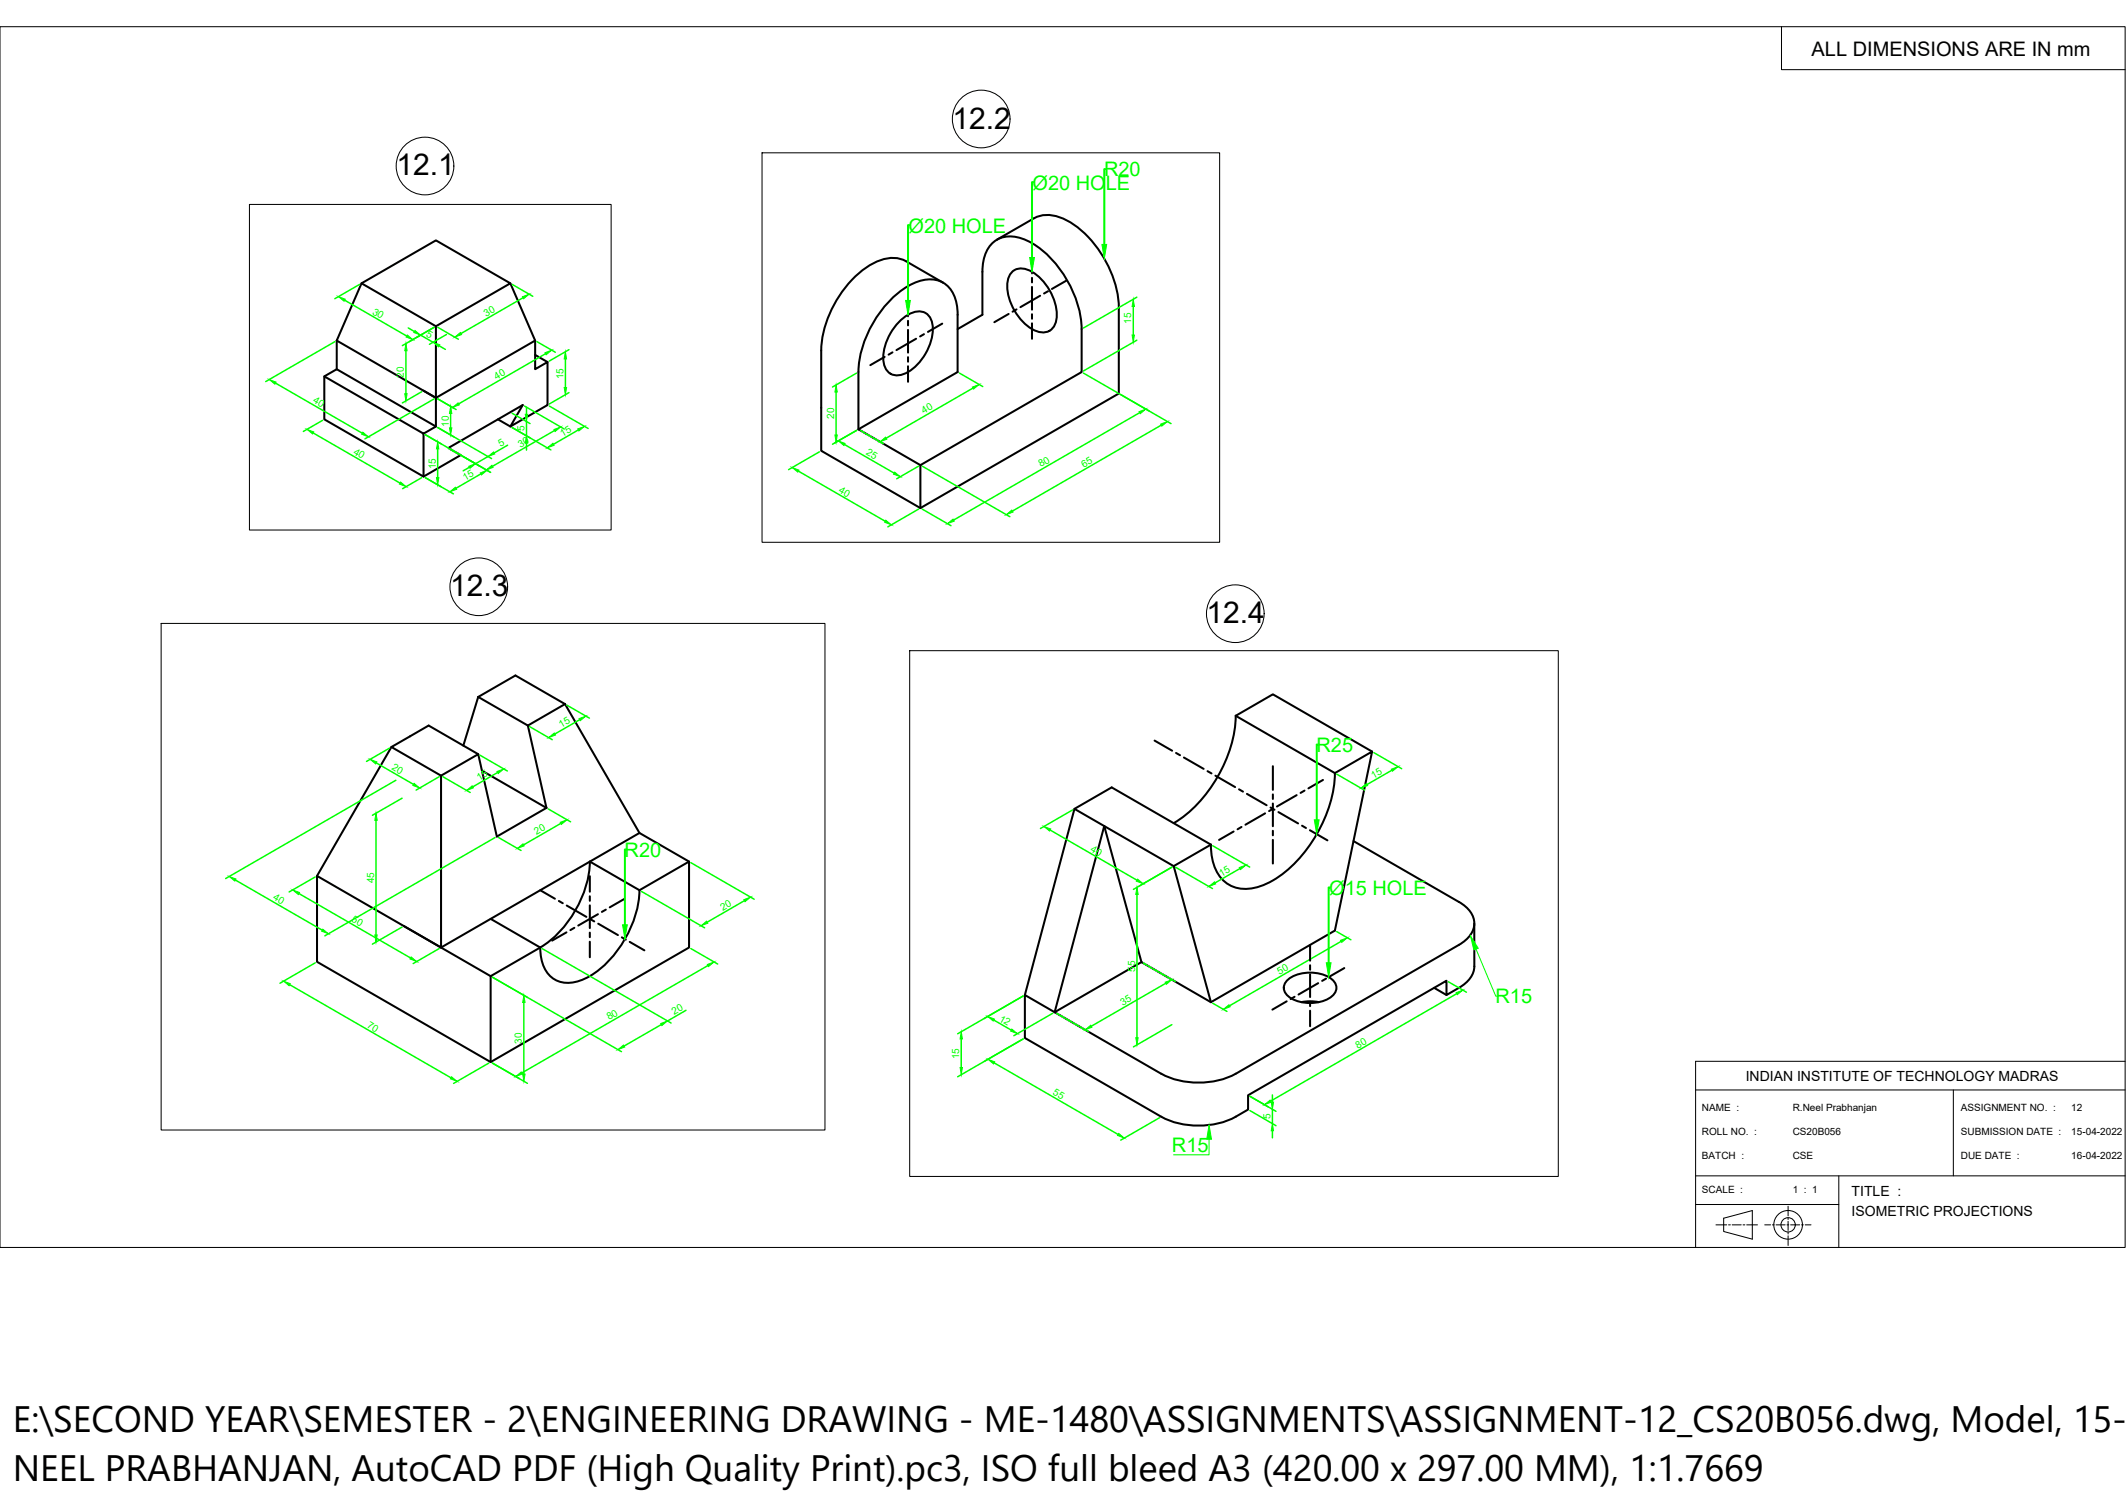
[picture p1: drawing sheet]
<svg xmlns="http://www.w3.org/2000/svg" width="420mm" height="297mm" viewBox="0 0 420 297" stroke-linecap="round" stroke-linejoin="round" font-family="sans-serif">
<!-- layer: 0 -->
<g fill="none" stroke="#000" stroke-width=".4">
<path d="M71.4 56l14.7 8.5M100.9 56l4.9 11.3-19.7 11.3M179.5 59.4v3.1M186.4 55.9l-7.4-4.3a6.6 6.6 0 0 0-6.5 .5 21.5 21.5 0 0 0-10.2 17.2v19.8l19.6 11.3M197 47.4l7.4-4.3a6.6 6.6 0 0 1 6.5 .5 21.5 21.5 0 0 1 10.2 17.2M200 53.8a3.2 3.2 0 0 1 4-.1 10.6 10.6 0 0 1 4.8 9.3 2.76 2.76 0 0 1-4.1 2.4 10.3 10.3 0 0 1-5.6-9.7l.5-1.4zM204 50.9v3.1M204 54.9v.9M204 56.7v4.5M205.6 58.4l-3.9 2.3M207.1 57.6l-.8 .4M210.7 55.5l-2.8 1.6"/>
<path d="M64.1 74.4l19.6 11.3v8.5l-19.6-11.3zM64.1 74.4l2.4-1.4 19.6 11.3M66.5 67.3l4.9-11.3 14.7-8.5 14.8 8.5-14.8 8.5v14.1M66.5 67.3l19.6 11.3M66.5 67.3v5.7M83.7 77.2l2.4 1.4M86.1 78.6v5.7l-2.4 1.4M105.8 67.3v5.7l2.4-1.4v8.4l-7.3 4.3 2.4-4.3-14.7 8.5 2.4 1.4-7.3 4.3M105.8 70.1l2.4 1.5M174.8 70.5l-2.8 1.7M176.4 69.6l-.8 .5M178 63.3a5 5 0 0 1 4.3-1.7 3.2 3.2 0 0 1 2.1 3.4 10.6 10.6 0 0 1-5.7 8.9 2.76 2.76 0 0 1-4.1-2.4 10.3 10.3 0 0 1 3.4-8.2z"/>
<path d="M179.5 63.4v.9M179.5 65.2v4.5M179.5 70.6v.9M179.5 72.4v3.1M181 66.9l-3.8 2.3M182.6 66l-.8 .5M186.2 64l-2.8 1.6M189.3 62.2v11.3l-19.6 11.3M189.3 62.2a6.8 6.8 0 0 0-3.3-6.6 7.2 7.2 0 0 0-6.5 .9 21.6 21.6 0 0 0-9.8 17v11.3M199.3 62l-2.8 1.7M200.9 61.1l-.8 .5M204 62.1v.9"/>
<path d="M204 63.9v3.1M213.8 65a21.6 21.6 0 0 0-9.8-16.9 6.8 6.8 0 0 0-7.4-.5 7.2 7.2 0 0 0-2.4 6.1v8.5l-4.9 2.8M213.8 65v8.5l-31.9 18.4v8.5M221.1 60.8v17l-39.2 22.6M98.4 82.9l2.5 1.4M169.7 84.8l12.2 7.1M94.5 137.7l9.8 5.7M94.5 137.7l7.4-4.2 9.8 5.6M94.5 137.7l-2.9 9.7M111.7 139.1l-7.4 4.3M111.7 139.1l14.7 25.5M77.4 147.6l-14.7 25.5"/>
<path d="M87.2 153.3l7.3-4.2 3.7 16.2 9.8-5.6M87.2 153.3v34M94.5 149.1l-9.8-5.7-7.3 4.2 9.8 5.7M95.2 152.3l12.8 7.4M104.3 143.4l3.7 16.3M212.3 159.9l5.9 3.4-9.8 36.7 17.2-9.9 13.7 8M228.2 146.4l3.4 2M232.4 148.8l.8 .5M234 149.7l3.9 2.3M238.6 152.4l.8 .5M240.2 153.3l3.9 2.3M244.2 141.5l7.4-4.3 19.6 11.3"/>
<path d="M244.2 141.5l19.6 11.3M244.2 141.5a27.1 27.1 0 0 1-12.2 21.2M244.9 156l.7 .4M246.4 156.9l3.9 2.2M251.1 159.6l.8 .4M251.6 151.4v4.7M251.6 157v.9M251.6 158.8v4.5M251.6 159.8l-.8 .5M256.3 157.1l-3.9 2.3M257.8 156.2l-.8 .5M261.5 154.1l-2.9 1.7"/>
<path d="M263.8 152.8l7.4-4.3-7.4 35.4-24.5 14.2M263.8 152.8a27.1 27.1 0 0 1-12.2 21.2 9.2 9.2 0 0 1-8.2 1.1 7.5 7.5 0 0 1-4-6.7l-.1-1.5M106.8 175.9l2.9 1.7M110.4 178.1l.8 .4M112 179l3.9 2.2M116.6 173.2v3M116.6 177.1v.9M116.6 178.9v4.5M119.7 179.8l-.8 .4M123.3 177.7l-2.8 1.6M126.4 175.9a21.6 21.6 0 0 1-9.8 17 6.8 6.8 0 0 1-7.4 .4 7.2 7.2 0 0 1-2.4-6.1M126.4 175.9l9.8-5.6v17l-39.2 22.6-34.3-19.8v-17l34.3 19.8"/>
<path d="M126.4 175.9l-9.8-5.6a21.6 21.6 0 0 1-9.8 16.9M136.2 170.3l-9.8-5.7-39.2 22.7M232 171.2l-13.8-7.9 7.4 26.8M232 171.2l7.3 26.9M239.3 166.9l-19.6-11.3-7.4 4.3-9.8 36.7M239.3 166.9l-7.3 4.3M243.8 164.3l-2.9 1.7M245.4 163.4l-.8 .5M250 160.7l-3.9 2.3M251.6 164.2v.9M251.6 166v4.7M252.7 160.5l3.8 2.2"/>
<path d="M257.3 163.2l.8 .4M258.9 164.1l3.4 2M267.5 166.2l20.8 12a4.7 4.7 0 0 1 2.8 5.5 6.1 6.1 0 0 1-2.8 3l-44.1 25.5a16.3 16.3 0 0 1-14.7 0l-27-15.6v8.5l27 15.6a16.5 16.5 0 0 0 17.2-1.4v-2.8l39.2-22.7v2.8a12.5 12.5 0 0 0 4.7-3.3 3.9 3.9 0 0 0 .8-2.3M79.8 183l7.4 4.3M97 181.6l9.8 5.7M106.8 187.3l-9.8 5.6v17M112 184.3l-2.9 1.6M113.5 183.4l-.8 .4M116.6 184.3v.9M116.6 186.1v3.1M116.7 181.7l.7 .4M118.2 180.7l-3.9 2.2"/>
<path d="M118.2 182.5l3.9 2.3M122.9 185.2l.8 .5M124.4 186.1l2.9 1.7M254.3 197.9l-2.8 1.6M254.4 193.7a7.5 7.5 0 0 1 9 0 2.07 2.07 0 0 1-.5 3.5 7.7 7.7 0 0 1-8.5-.5 1.97 1.97 0 0 1 0-3zM255.8 197l-.7 .4M257.2 198.1l1.7-.2 1.8 .2M258.9 186.8v3.1M258.9 190.8v.9M258.9 192.6v4.4M258.9 197.9v.9M258.9 199.7v3.1"/>
<path d="M260.5 194.3l-3.9 2.3M262.1 193.4l-.8 .5M265.7 191.3l-2.9 1.7M283.4 195.2l2.5 1.4M291.4 182.5v8.5"/>
</g>
<g fill="none" stroke="#0f0" stroke-width=".3">
<path d="M68.1 59.3l12.3 7.1M71.1 56.2l-4.9 2.8M101.2 56.2l4.1 2.4M103.4 58.9l-12.3 7M224.7 58.7l-10.6 6.1M54.4 75.7l17.2 9.9M66.2 67.5l-13.7 7.9M80.2 69.3v8.5M80.7 64.8l1.2 .7M83.1 66.2l2.5 1.4M83.3 77.4l-3.8 2.2M85.8 78.8l-13.7 7.9"/>
<path d="M85.8 64.7l-6.3 3.6M86.5 78.8l3.6 2.1M86.5 64.7l4.1 2.3M86.8 68.4l1.2 .7M88.2 66.1l-3.3 1.9M106.1 67.5l3.6 2.1M107.8 69.9l-17.1 9.9M111.7 70.9v5.7M112.4 69.1l-3.8 2.2M112.4 77.6l-3.8 2.2M165.2 77.5v8.5M169.3 73.7l-4.8 2.8"/>
<path d="M189.6 73.7l4.6 2.7M192.3 76.7l-17.2 9.9M214.1 73.7l17.3 10M224 60.6v5.6M224.7 67.2l-10.6 6.1M61.9 85.6l17.1 9.9M63.7 83.1l-3.7 2.2M83.3 94.4l-3.7 2.2M84.1 85.9l12.9 7.5M84.1 94.4l5.5 3.2M86.5 88.7v5.7M86.5 84.5l10.6 6.1"/>
<path d="M89.1 81.7v2.9M92.8 92.3l-1.3 .8M95 93.7l-4.9 2.8M96.4 90.2l-2.4 1.4M100.3 88l-2.6 1.5M101.2 84.5l7.7 4.4M101.2 81.7l3.5 2M103.7 80.2l7.8 4.6M104 80.5v1.4M104 83.3v2.8M104 87.5v1.5M108.6 80.2l7.6 4.5"/>
<path d="M109.6 85.1l-12.3 7.1M114.3 85l-4.9 2.8M157.8 93.1l17.1 9.9M161.9 89.3l-6 3.5M166.9 87.8l9.8 5.7M169.3 85.1l-4.8 2.7M170 85.1l4.6 2.6M181.5 92.1l-4.3 2.5M182.3 92.1l17.3 10M225.2 81.6l-36.7 21.2M229.5 84l-29.4 17M181.5 100.6l-6 3.5"/>
<path d="M182.3 100.6l5.6 3.3M112 139.4l4.5 2.5M74.4 150.8l7.3 4.2M77 147.8l-4.6 2.7M78.2 154.2l-33.6 19.4M79.5 157.8l-5.9 3.3M86.8 153.5l-4.6 2.6M87.5 153.5l5.4 3.1M94.9 149.3l5.4 3.1M98.3 152.7l-4.9 2.8M104.7 143.6l4.4 2.6M108.3 159.9l4.5 2.5"/>
<path d="M114.6 142.2l-4.9 2.9M264.2 153l5.5 3.2M271.5 148.7l5.5 3.2M275.1 152.2l-4.9 2.8M46.5 173.9l17.2 9.9M59.1 176.6l22 12.7M62.3 173.3l-5.2 3M74.3 162.1v22.7M97.8 165.5l-33.6 19.5M98.5 165.5l4.5 2.6M110.8 162.7l-7.3 4.3M126.7 176.1l12.5 7.3"/>
<path d="M136.5 170.5l12.5 7.2M147.1 178l-7.3 4.3M207.5 164l17.2 10M212 160.1l-6.4 3.6M224.7 176.8v28.3M225.2 175.1l6.4-3.7-7.6 4.4M232.3 171.4l7.3 4.2M239.7 167.1l7.3 4.3M245 171.7l-4.9 2.8M57.3 194.6l31.8 18.4M62.3 190.3l-7 4M79.5 183.2l-5.9 3.4"/>
<path d="M86.8 187.5l-5.1 2.9M97.3 193.1l25.5 14.7M103.5 198.1v14.2M107.1 187.5l25.5 14.7M135.6 199.7l-3.7 2.1M136.5 187.5l5.3 3M139.9 190.8l-36.8 21.2M225.9 190.3l6.4 3.7M230.4 194.3l-14.7 8.5M239.7 198.3l2.8 1.6M264.2 184.1l2.8 1.6M265 186l-22 12.8"/>
<path d="M286.2 194l3.6 2.1M287.9 196.4l-36.8 21.2M96.6 210.1l-7 4M97.3 210.1l6.9 4M130.7 202.5l-7.4 4.2M190 205.3v5.7M194.5 201.3l7.7-4.5-12.9 7.5M196.4 201.6l3.4 2M196.5 210.1l24.5 14.1M202.2 205.3l-12.9 7.5M208.1 200.2l-7.7 4.5M208.8 200.2l6.4 3.7"/>
<path d="M231.6 202.5l-7.6 4.4M247 219.5l5.2 3M247 216.7l5.2 2.9M251.5 216.4v1.4M251.5 219.2v2.9M229.2 220.9l-7.7 4.4M251.5 223.5v1.4"/>
</g>
<g fill="#0f0" stroke="#0f0" stroke-width=".2">
<path d="M79.2 95.3l1.1 .9-1.4-.5z"/>
<path d="M60.7 84.9l1.3 .5-.2 .4z"/>
<path d="M86.5 87.3l.2 1.4h-.4z"/>
<path d="M86.3 94.4h.4l-.2 1.4z"/>
<path d="M92.6 92.1l1.4-.5-1.1 1z"/>
<path d="M96.4 90.2l1.1-.9 .3 .4z"/>
<path d="M88.8 84.6h.5l-.2 1.4z"/>
<path d="M89.1 80.3l.2 1.4h-.5z"/>
<path d="M88.9 97.2l1.1-.9 .2 .4z"/>
<path d="M94.9 93.5l1.4-.6-1.2 1z"/>
<path d="M96.1 92.9l1.1-.9 .3 .4z"/>
<path d="M109.5 84.9l1.3-.5-1.1 .9z"/>
<path d="M108.2 88.5l1.1-.9 .2 .4z"/>
<path d="M114.2 84.8l1.3-.5-1.1 .9z"/>
<path d="M111.7 69.5l.3 1.4h-.5z"/>
<path d="M111.5 76.6h.5l-.3 1.4z"/>
<path d="M71.7 85.4l1.1 .9-1.3-.5z"/>
<path d="M53.2 75l1.4 .5-.3 .4z"/>
<path d="M89.4 80.5l1.1-.9 .3 .4z"/>
<path d="M107.7 69.7l1.3-.5-1.1 .9z"/>
<path d="M80.5 66.2l1.1 .9-1.3-.5z"/>
<path d="M66.9 58.6l1.3 .5-.2 .4z"/>
<path d="M80.2 67.9l.3 1.4h-.5z"/>
<path d="M80 77.8h.5l-.3 1.4z"/>
<path d="M89.9 66.6l1.1-.9 .2 .4z"/>
<path d="M103.2 58.6l1.4-.5-1.1 1z"/>
<path d="M104 86.1l.3 1.4h-.5z"/>
<path d="M103.8 81.9h.5l-.3 1.4z"/>
<path d="M175.1 102.8l1.1 .9-1.4-.5z"/>
<path d="M156.6 92.4l1.3 .5-.2 .4z"/>
<path d="M176.8 93.3l1.1 .9-1.3-.5z"/>
<path d="M165.7 87.1l1.3 .5-.2 .4z"/>
<path d="M187.2 103.5l1.2-.9 .2 .4z"/>
<path d="M225.1 81.4l1.4-.5-1.1 .9z"/>
<path d="M198.9 101.7l1.1-.9 .2 .4z"/>
<path d="M229.4 83.8l1.3-.5-1.1 .9z"/>
<path d="M173.9 87.3l1.1-.9 .2 .4z"/>
<path d="M192.2 76.5l1.3-.5-1.1 .9z"/>
<path d="M165.2 76.1l.3 1.4h-.5z"/>
<path d="M165 86h.5l-.3 1.4z"/>
<path d="M224 59.1l.2 1.5h-.5z"/>
<path d="M223.7 66.2h.5l-.2 1.4z"/>
<path d="M103.5 196.7l.3 1.4h-.5z"/>
<path d="M103.3 212.3h.5l-.3 1.4z"/>
<path d="M89.2 212.8l1.1 .9-1.3-.5z"/>
<path d="M56 193.9l1.4 .5-.3 .4z"/>
<path d="M81.2 189.1l1.2 .9-1.4-.5z"/>
<path d="M57.8 175.9l1.4 .5-.2 .4z"/>
<path d="M122.1 207.4l1.1-.9 .3 .4z"/>
<path d="M130.6 202.3l1.3-.5-1.1 .9z"/>
<path d="M138.5 183l1.1-.9 .3 .4z"/>
<path d="M147 177.8l1.3-.5-1.1 .9z"/>
<path d="M101.9 212.8l1.1-1 .3 .4z"/>
<path d="M139.8 190.6l1.3-.5-1.1 .9z"/>
<path d="M74.3 160.7l.2 1.4h-.4z"/>
<path d="M74.1 184.8h.4l-.2 1.4z"/>
<path d="M45.3 173.2l1.4 .5-.3 .4z"/>
<path d="M63.8 183.6l1.1 .9-1.3-.5z"/>
<path d="M92.2 156.2l1.1-.9 .3 .4z"/>
<path d="M98.2 152.5l1.4-.5-1.1 .9z"/>
<path d="M108.4 145.8l1.1-.9 .3 .4z"/>
<path d="M114.4 142l1.4-.5-1.1 .9z"/>
<path d="M81.8 154.8l1.1 .9-1.3-.5z"/>
<path d="M73.1 150.1l1.4 .5-.2 .4z"/>
<path d="M102.3 167.7l1.1-.9 .2 .4z"/>
<path d="M110.7 162.5l1.4-.5-1.1 .9z"/>
<path d="M195.2 209.3l1.4 .6-.2 .4z"/>
<path d="M221.1 224l1.1 .9-1.3-.5z"/>
<path d="M251.5 222.1l.2 1.4h-.5z"/>
<path d="M251.2 217.8h.5l-.2 1.4z"/>
<path d="M249.9 218.3l1.1-.9 .2 .4z"/>
<path d="M287.8 196.2l1.3-.5-1.1 .9z"/>
<path d="M200 203.4l1.1 .9-1.4-.5z"/>
<path d="M195.2 200.9l1.3 .5-.2 .4z"/>
<path d="M238.9 175.2l1.1-.9 .3 .4z"/>
<path d="M244.9 171.5l1.4-.6-1.1 1z"/>
<path d="M269 155.8l1.1-1 .2 .5z"/>
<path d="M275 152l1.3-.5-1.1 .9z"/>
<path d="M224.8 173.7l1.1 1-1.3-.5z"/>
<path d="M206.3 163.3l1.4 .5-.3 .4z"/>
<path d="M224.7 175.4l.2 1.4h-.4z"/>
<path d="M224.5 205.1h.4l-.2 1.4z"/>
<path d="M214.5 203.5l1.1-.9 .2 .4z"/>
<path d="M230.3 194.1l1.3-.5-1.1 .9z"/>
<path d="M241.8 199.5l1.1-.9 .2 .4z"/>
<path d="M264.9 185.8l1.4-.5-1.1 .9z"/>
<path d="M179 59.4h.9l-.4 2.8z"/>
<path d="M203.5 50.9h.9l-.4 2.8z"/>
<path d="M123 182.8h1l-.5 2.8z"/>
<path d="M262.1 190.3h1l-.5 2.8z"/>
<path d="M259.7 162h1l-.5 2.9z"/>
<path d="M217.8 48.3h.9l-.5 2.8z"/>
<path d="M82 65.3l1.1 .9-1.3-.5z"/>
<path d="M85.6 67.6l1.3 .5-.2 .5z"/>
<path d="M239 222.3l.4 2.9h-.9z"/>
<path d="M290.6 185l1.5 2.4-.8 .4z"/>
<path d="M190 203.9l.2 1.4h-.5z"/>
<path d="M189.7 211h.5l-.2 1.4z"/>
</g>
<path d="M204.2 36h-.2v14.9M218.4 33.4h-.2v14.9M179.7 44.5h-.2v14.9M260.4 147.1h-.2v14.9M123.7 167.9h-.2v14.9M262.8 175.4h-.2v14.9" fill="none" stroke="#0f0" stroke-width=".4"/>
<g fill="none" stroke="#000" stroke-width=".2">
<path d="M0 5.3h420v241.2h-420zM352.1 5.3v8.5h67.9M150.6 30.2h90.4v77h-90.4zM49.3 40.4h71.5v64.4h-71.5zM31.8 123.2h131.2v100.1h-131.2zM179.8 128.6h128.2v103.9h-128.2zM335.1 215.4h84.9M386 215.4v17M420 209.7h-84.9v36.8M335.1 232.4h84.9M335.1 238h28.3M353.4 238.4v1.9"/>
<path d="M363.4 232.4v14.1M339.1 242.1h2.1M340.6 240.8l5.7-1.6v5.7l-5.7-1.5zM341.6 242.1h.4M342.3 242.1h1.8M344.5 242.1h.3M345.2 242.1h2.1M348.8 242.1h1.1M350.3 242.1h.3M351 242.1h1.8M353.2 242.1h.3M353.4 240.7v.3"/>
<path d="M353.4 241.4v1.8M353.4 243.5v.4M353.4 244.2v1.9M353.9 242.1h1.8M356 242.1h.4M356.8 242.1h1.1"/>
<circle cx="84" cy="32.8" r="5.7"/>
<circle cx="193.9" cy="23.5" r="5.7"/>
<circle cx="94.6" cy="116" r="5.7"/>
<circle cx="244.1" cy="121.3" r="5.7"/>
<circle cx="353.4" cy="242.1" r="2.83"/>
<circle cx="353.4" cy="242.1" r="1.41"/>
</g>
<path d="M291.7 187.6l3.9 9.3h.2M239 225.2v3h-7.1" fill="none" stroke="#0f0" stroke-width=".2"/>
<g font-size="7.3">
<text x="2.5" y="283">E:\SECOND YEAR\SEMESTER - 2\ENGINEERING DRAWING - ME-1480\ASSIGNMENTS\ASSIGNMENT-12_CS20B056.dwg, Model, 15-0</text>
<text x="2.5" y="292.7">NEEL PRABHANJAN, AutoCAD PDF (High Quality Print).pc3, ISO full bleed A3 (420.00 x 297.00 MM), 1:1.7669</text>
</g>
<g font-size="5.9">
<text x="188.2" y="25.4">12.2</text>
<text x="78.3" y="34.7">12.1</text>
<text x="89" y="117.8">12.3</text>
<text x="238.5" y="123.2">12.4</text>
</g>
<text font-size="4" x="358" y="11.1">ALL DIMENSIONS ARE IN mm</text>
<g font-size="4" fill="#0f0">
<text x="218.2" y="34.8">R20</text>
<text x="204" y="37.5">Ø20 HOLE</text>
<text x="179.5" y="46">Ø20 HOLE</text>
<text x="260.2" y="148.5">R25</text>
<text x="123.4" y="169.3">R20</text>
<text x="262.7" y="176.9">Ø15 HOLE</text>
<text x="295.6" y="198.3">R15</text>
<text x="231.6" y="227.7">R15</text>
</g>
<g font-size="2.8">
<text x="345" y="213.7">INDIAN INSTITUTE OF TECHNOLOGY MADRAS</text>
<text x="365.9" y="236.3">TITLE :</text>
<text x="365.9" y="240.4">ISOMETRIC PROJECTIONS</text>
</g>
<g font-size="2" fill="#0f0">
<text x="73.5" y="62" transform="rotate(30 73.5 62)">30</text>
<text x="96.1" y="62.6" transform="rotate(-30 96.1 62.6)">30</text>
<text x="223.6" y="63.9" transform="rotate(-90 223.6 63.9)">15</text>
<text x="84.1" y="66.3" transform="rotate(30 84.1 66.3)">5</text>
<text x="79.8" y="74.6" transform="rotate(-90 79.8 74.6)">20</text>
<text x="98.1" y="75.1" transform="rotate(-30 98.1 75.1)">40</text>
<text x="111.4" y="74.9" transform="rotate(-90 111.4 74.9)">15</text>
<text x="61.8" y="79.5" transform="rotate(30 61.8 79.5)">40</text>
<text x="164.9" y="82.8" transform="rotate(-90 164.9 82.8)">20</text>
<text x="182.6" y="81.8" transform="rotate(-30 182.6 81.8)">40</text>
<text x="69.7" y="89.7" transform="rotate(30 69.7 89.7)">40</text>
<text x="88.7" y="84.3" transform="rotate(-90 88.7 84.3)">10</text>
<text x="98.9" y="88.3" transform="rotate(-30 98.9 88.3)">5</text>
<text x="102.9" y="88.5" transform="rotate(-30 102.9 88.5)">30</text>
<text x="103.7" y="85.3" transform="rotate(-90 103.7 85.3)">5</text>
<text x="111.2" y="86.3" transform="rotate(-30 111.2 86.3)">15</text>
<text x="171" y="89.8" transform="rotate(30 171 89.8)">25</text>
<text x="86.1" y="92.7" transform="rotate(-90 86.1 92.7)">15</text>
<text x="91.9" y="95" transform="rotate(-30 91.9 95)">15</text>
<text x="205.7" y="92.4" transform="rotate(-30 205.7 92.4)">80</text>
<text x="214.2" y="92.4" transform="rotate(-30 214.2 92.4)">65</text>
<text x="165.6" y="97.2" transform="rotate(30 165.6 97.2)">40</text>
<text x="110.9" y="143.9" transform="rotate(-30 110.9 143.9)">15</text>
<text x="77.3" y="152" transform="rotate(30 77.3 152)">20</text>
<text x="94.7" y="154.3" transform="rotate(-30 94.7 154.3)">15</text>
<text x="271.4" y="153.9" transform="rotate(-30 271.4 153.9)">15</text>
<text x="106" y="165.1" transform="rotate(-30 106 165.1)">20</text>
<text x="215.4" y="168.1" transform="rotate(30 215.4 168.1)">40</text>
<text x="241.4" y="173.3" transform="rotate(-30 241.4 173.3)">15</text>
<text x="53.8" y="177.7" transform="rotate(30 53.8 177.7)">40</text>
<text x="73.9" y="174.5" transform="rotate(-90 73.9 174.5)">45</text>
<text x="69.3" y="182.1" transform="rotate(30 69.3 182.1)">50</text>
<text x="142.8" y="180" transform="rotate(-30 142.8 180)">20</text>
<text x="224.3" y="192" transform="rotate(-90 224.3 192)">55</text>
<text x="252.9" y="192.6" transform="rotate(-30 252.9 192.6)">50</text>
<text x="72.4" y="202.9" transform="rotate(30 72.4 202.9)">70</text>
<text x="120.4" y="201.7" transform="rotate(-30 120.4 201.7)">80</text>
<text x="133.2" y="200.6" transform="rotate(-30 133.2 200.6)">20</text>
<text x="197.3" y="201.7" transform="rotate(30 197.3 201.7)">12</text>
<text x="221.9" y="198.8" transform="rotate(-30 221.9 198.8)">35</text>
<text x="103.2" y="206.3" transform="rotate(-90 103.2 206.3)">30</text>
<text x="189.6" y="209.3" transform="rotate(-90 189.6 209.3)">15</text>
<text x="268.4" y="207.2" transform="rotate(-30 268.4 207.2)">80</text>
<text x="208" y="216.3" transform="rotate(30 208 216.3)">55</text>
<text x="251.1" y="221.2" transform="rotate(-90 251.1 221.2)">5</text>
</g>
<g font-size="2">
<text x="336.3" y="219.5">NAME :</text>
<text x="354.3" y="219.5">R.Neel Prabhanjan</text>
<text x="387.5" y="219.5">ASSIGNMENT NO. :</text>
<text x="409.4" y="219.5">12</text>
<text x="336.3" y="224.3">ROLL NO. :</text>
<text x="354.3" y="224.3">CS20B056</text>
<text x="387.5" y="224.3">SUBMISSION DATE :</text>
<text x="409.4" y="224.3">15-04-2022</text>
<text x="336.3" y="229.1">BATCH :</text>
<text x="354.3" y="229.1">CSE</text>
<text x="387.5" y="229.1">DUE DATE :</text>
<text x="409.4" y="229.1">16-04-2022</text>
<text x="336.3" y="235.7">SCALE :</text>
<text x="354.3" y="235.7">1 : 1</text>
</g>
</svg>
